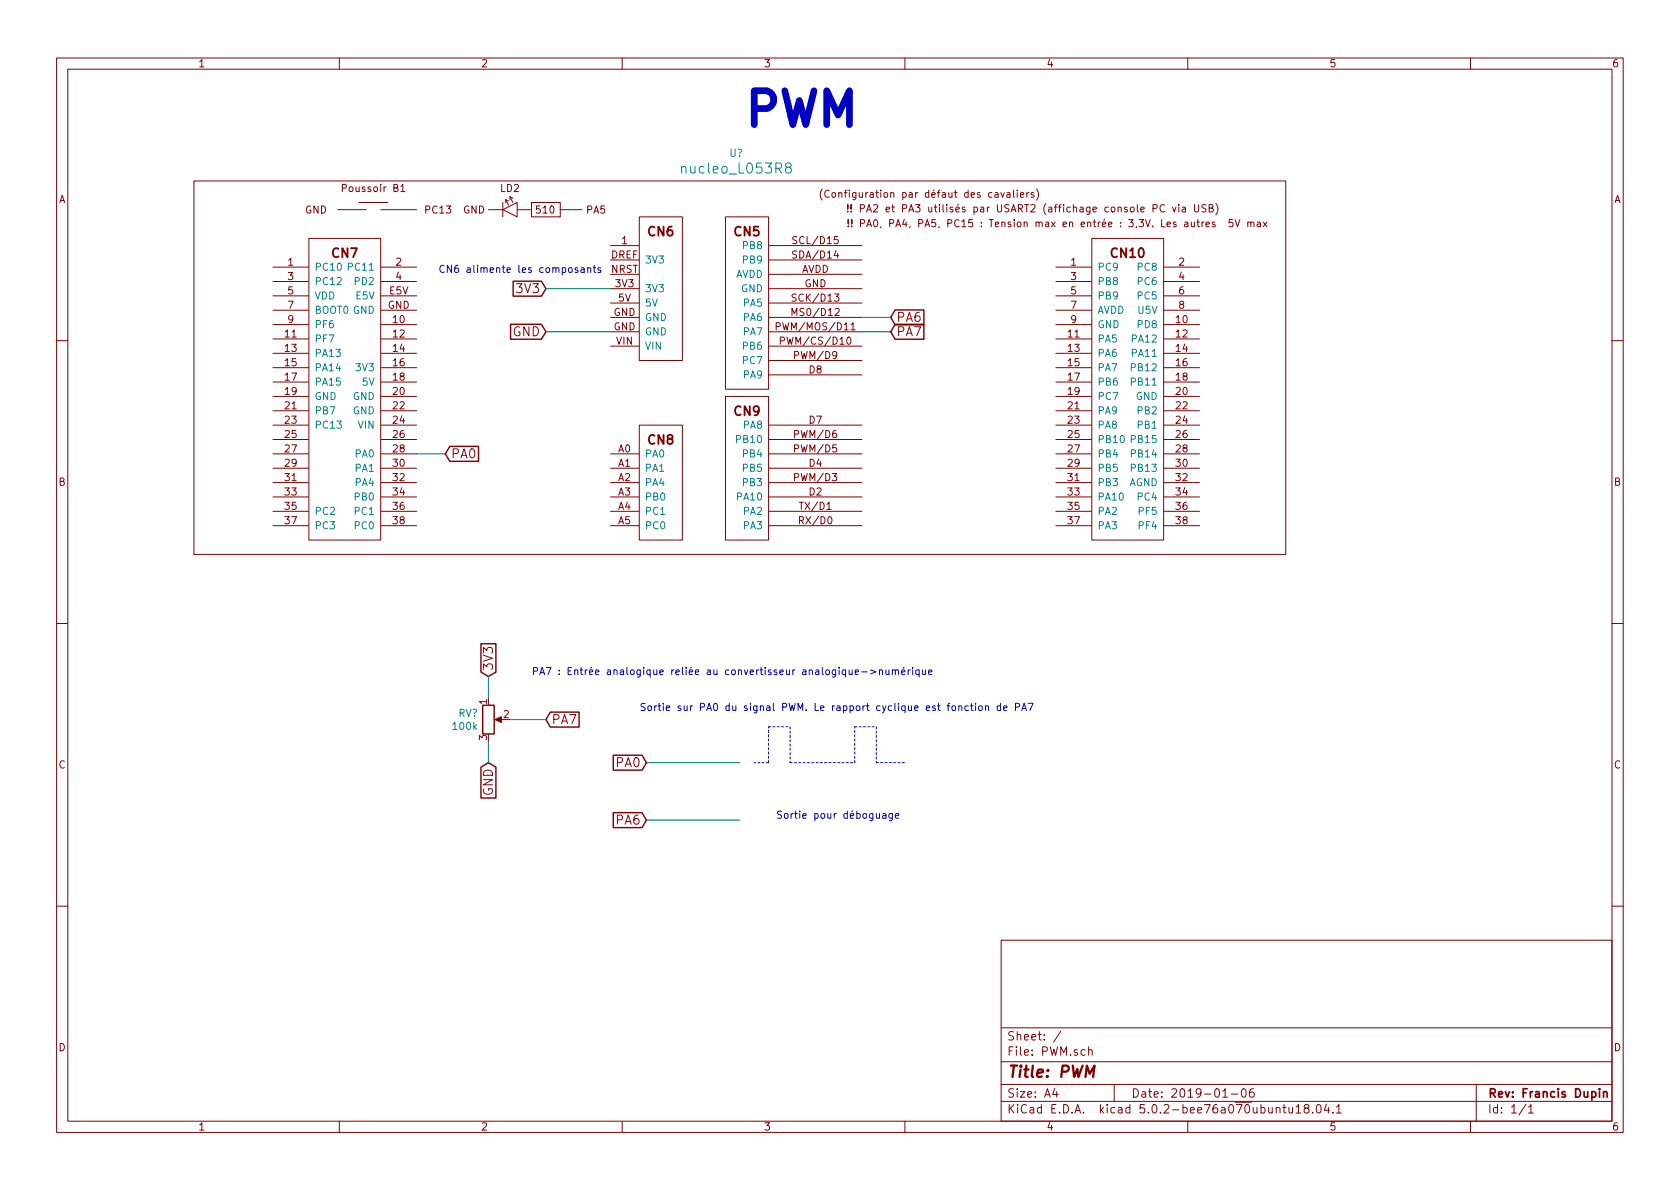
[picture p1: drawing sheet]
<svg xmlns="http://www.w3.org/2000/svg" width="297mm" height="210mm" viewBox="0 0 297 210" stroke-linecap="round" stroke-linejoin="round" font-family="sans-serif">
<g fill="none" stroke="#840000" stroke-width=".18">
<path d="M10 10.3h277v189.9h-277zM12 12.2h273v186.1h-273zM60 10.3v1.9M110 10.3v1.9M160 10.3v1.9M210 10.3v1.9M260 10.3v1.9M34.3 32h193v66h-193zM59.7 37.1h5.1M63.5 35.8h5.1M67.3 37.1h6.4M70.9 33l.3-.4v1.3"/>
<path d="M70.9 33.9h.7M86.4 37.1h2.5M88.9 37.1l2.5-1.3v2.5zM88.9 35.8v2.5M89.4 35.3v.5M89.4 35.3l.5 1M89.4 35.3l.5 .3M90.2 34.8v.5M90.2 34.8l.5 1M90.2 34.8l.5 .2M91.4 37.1h2.6M94 35.8h5.1v2.5h-5.1z"/>
<path d="M99.1 37.1h3.8M113 38.3h7.6v25.4h-7.6zM128.3 38.3h7.6v30.5h-7.6zM145.4 33.4a1.47 1.47 0 0 0 0 2M146.6 33.8a.6 .6 0 0 0-.8 .4 .6 .6 0 0 0 .6 .7l.2-.1M147.2 34.1h.3l.3 .2v.4l-.3 .2-.3-.1-.1-.1zM149.9 37.4v.1M149.9 36.2v.8M150 40v.1M150 38.8v.8M150.5 37.4v.1M150.5 36.2v.8"/>
<path d="M150.6 40v.1M150.6 38.8v.8M152.1 36.8h.6l.2-.2-.1-.3-.7-.1v1.3M152.1 39.5l.7-.1v-.4l-.1-.2h-.6v1.3M153.2 37.5l.4-1.3 .5 1.3M153.3 37.1h.6M153.4 39.7h.6M154.6 39l.2-.2a.67 .67 0 0 1 .4 .7 .67 .67 0 0 1-.4 .6l-.3-.2v-.3zM179.2 33.6v1.1l.2 .2M179.9 33.6v.2M179.9 34.1v.8M180.4 34.5l.6-.1-.1-.3h-.3l-.2 .1 .1 .6h.4"/>
<path d="M181.6 34.1v.8M181.9 34.1l-.3 .2M182.8 34.1h-.3l-.2 .1v.2l.5 .1v.3h-.5M183.3 33.4a1.47 1.47 0 0 1 0 2M208.4 36.2v.1M208.4 36.6v.9M209 36.7h.5l.1 .8M209.6 36.9l-.4 .1-.2 .2 .2 .3 .4-.1M211.2 36.2v1l.3 .3h.2l.2-.3v-1M213.2 36.2h-.4l-.3 .2 .1 .3 .6 .3v.4l-.2 .1-.5-.1M213.8 36.8l.6-.1 .1-.3-.1-.2h-.6v1.3h.5l.2-.3a.33 .33 0 0 0-.3-.4M215 36a1.46 1.46 0 0 1 0 2"/>
<path d="M218 38.8h-.7v.6l.2-.1 .4 .1 .1 .6-.2 .1-.5-.1M218.4 38.8l.4 1.3 .4-1.3M220.6 39.4l.2-.1h.3l.1 .8M220.6 39.3v.8M221.2 39.4l.1-.1h.3l.1 .8M222.3 39.3h.5l.1 .8M222.9 39.6h-.5l-.2 .2 .1 .3h.6M223.3 39.3l.7 .8M224 39.3l-.7 .8M48.3 47.2h6.3M48.3 57.4h6.3M48.3 59.9h6.3"/>
<path d="M48.3 49.8h6.3M48.3 52.3h6.3M48.3 54.9h6.3M54.6 42.2h12.7v53.3h-12.7zM67.4 47.2h6.3M67.4 57.4h6.3M67.4 59.9h6.3M67.4 49.8h6.3M67.4 52.3h6.3M67.4 54.9h6.3M107.9 43.4h5.1M107.9 51h5.1"/>
<path d="M107.9 53.6h5.1M107.9 48.5h5.1M107.9 46h5.1M107.9 58.7h5.1M107.9 56.1h5.1M136 43.4h16.4M136 51h16.4M136 53.6h16.4M136 48.5h16.4M136 46h16.4M136 58.7h16.4M136 56.1h16.4"/>
<path d="M137.2 57.7h.6l.1-.5-.2-.1h-.5v1.2M149.8 59.7l.2-.1a.67 .67 0 0 1 .5 .6 .67 .67 0 0 1-.5 .7l-.3-.5zM150.5 57.4l.3-.3v1.2M150.5 58.3h.7M153.2 40.1l.5-1.3 .4 1.3M186.7 47.2h6.3M186.7 57.4h6.3M186.7 59.9h6.3M186.7 49.8h6.3M186.7 52.3h6.3M186.7 54.9h6.3M193 42.2h12.7v53.3h-12.7z"/>
<path d="M205.8 47.2h6.3M205.8 57.4h6.3M205.8 59.9h6.3M205.8 49.8h6.3M205.8 52.3h6.3M205.8 54.9h6.3M10 60.2h2M48.3 62.5h6.3M48.3 65h6.3M48.3 67.6h6.3M48.3 70.1h6.3M48.3 72.6h6.3"/>
<path d="M48.3 75.2h6.3M48.3 77.7h6.3M67.4 62.5h6.3M67.4 65h6.3M67.4 67.6h6.3M67.4 70.1h6.3M67.4 72.6h6.3M67.4 75.2h6.3M67.4 77.7h6.3M107.9 61.2h5.1M113 75.2h7.6v20.3h-7.6zM128.3 70.1h7.6v25.4h-7.6z"/>
<path d="M136 75.2h16.4M136 77.7h16.4M136 66.3h16.4M136 61.2h16.4M136 63.7h16.4M138 60.3l.7-.1v-.5l-.2-.1h-.5v1.3M186.7 62.5h6.3M186.7 65h6.3M186.7 67.6h6.3M186.7 70.1h6.3M186.7 72.6h6.3M186.7 75.2h6.3"/>
<path d="M186.7 77.7h6.3M205.8 62.5h6.3M205.8 65h6.3M205.8 67.6h6.3M205.8 70.1h6.3M205.8 72.6h6.3M205.8 75.2h6.3M205.8 77.7h6.3M285 60.2h2M48.3 80.3h6.3M48.3 82.8h6.3M48.3 85.3h6.3"/>
<path d="M48.3 87.9h6.3M48.3 90.4h6.3M48.3 93h6.3M67.4 80.3h6.3M67.4 82.8h6.3M67.4 85.3h6.3M67.4 87.9h6.3M67.4 90.4h6.3M67.4 93h6.3M107.9 80.3h5.1M107.9 82.8h5.1M107.9 85.3h5.1"/>
<path d="M107.9 87.9h5.1M107.9 90.4h5.1M107.9 93h5.1M136 80.3h16.4M136 82.8h16.4M136 85.3h16.4M136 87.9h16.4M136 90.4h16.4M136 93h16.4M186.7 80.3h6.3M186.7 82.8h6.3M186.7 85.3h6.3"/>
<path d="M186.7 87.9h6.3M186.7 90.4h6.3M186.7 93h6.3M205.8 80.3h6.3M205.8 82.8h6.3M205.8 85.3h6.3M205.8 87.9h6.3M205.8 90.4h6.3M205.8 93h6.3M10 110.3h2M285 110.3h2M87.9 127.2h1"/>
<path d="M10 160.2h2M177 166.3h108v32h-108zM285 160.2h2M60 198.3v1.9M110 198.3v1.9M160 198.3v1.9M177 194.8h108M177 191.8h108M177 187.8h108M177 181.8h108M186.5 192.5l-.4 1h1M186.8 193v1"/>
<path d="M187.6 182.3l-1.3 2M192.5 185.7l.2-.1 .4 .1v.9M192.5 185.1v1.5M197 191.8v3M210 198.3v1.9M216.2 194h.8M217.7 193.5h1.1M219.6 192.7l.4-.2a.94 .94 0 0 1 0 1.5 .82 .82 0 0 1-.4-1.3zM221.6 192.5a.59 .59 0 0 0-.7 .7l.1 .7 .2 .1 .5-.1 .1-.5-.2-.2-.4-.1-.3 .3M226.8 195.8h.6M227 195.3v1.3l.4 .2M227.9 195.8v.9l.4 .1 .2-.1"/>
<path d="M228.5 195.8v1M229.2 195.8l.4-.5v1.5M229.2 196.8h.8M230.9 196l-.2-.2-.1-.2 .3-.3h.3l.2 .3v.2l-.7 .2a.48 .48 0 0 0 0 .7l.2 .1 .5-.1a.48 .48 0 0 0-.2-.7M232.1 196.7v.1M232.9 195.5l.3-.2a.94 .94 0 0 1 0 1.5l-.4-.3-.1-.6zM234.5 195.2l-.3 1.1h.9M234.9 195.8v1M235.7 196.7v.1M236.3 195.8l.4-.5v1.5M236.3 196.8h.9M260 198.3v1.9"/>
<path d="M261 191.8v6.5M269.8 195.2l-1.2 2M270.3 195.8l.4-.5v1.5M270.3 196.8h.8"/>
</g>
<path d="M282.8 192.5v.2M282.8 193v1M283.5 193.2l.2-.2 .4 .1v.9M283.5 193v1" fill="none" stroke="#840000" stroke-width=".3"/>
<path d="M191.9 190.4l.3-2 .5 1.5 .8-1.5-.2 2" fill="none" stroke="#840000" stroke-width=".41"/>
<path d="M90.3 57.3h5.4l.8 1.4-.8 1.3h-5.4zM90.7 49.7h5l.8 1.3-.8 1.4h-5zM158.3 57.3h5v2.7h-5l-.8-1.3zM158.3 54.8h5v2.6h-5l-.8-1.3zM79.5 78.9h5.1v2.7h-5.1l-.8-1.3zM85 113.8h2.7v5l-1.3 .8-1.4-.8zM85 135.7l1.4-.8 1.3 .8v5.4h-2.7zM85.3 124.7h2.1v5.1h-2.1zM97.3 125.9h5.1v2.7h-5.1l-.8-1.4zM108.4 133.5h5.1l.8 1.4-.8 1.3h-5.1zM108.4 143.7h5.1l.8 1.3-.8 1.3h-5.1z" fill="none" stroke="#840000" stroke-width=".25"/>
<g fill="none" stroke="#0000c2" stroke-width=".18">
<path d="M102.2 47.4l-.3-.1-.2 .2v.2l.5 .1v.3h-.5M102.7 47.4h.5l.1 .8M103.3 47.6l-.4 .1-.2 .2v.2h.6M103.9 47.5l.2-.2 .3 .1v.8M103.9 47.3v.9M104.9 47.3h.5M105.1 46.9v1.1l.3 .2M106.2 47.4l-.3-.1-.2 .2 .1 .2 .4 .1v.3h-.5M151.2 118.9l.6-.1-.1-.3h-.3l-.2 .1 .1 .6h.4M152.3 118.8h1M153.9 118.5l1 .3-1 .4M155.5 118.6l.2-.1h.3v.8"/>
<path d="M155.5 118.5v.8M156.6 118.5l.1 .7 .3 .1 .2-.1M157.2 118.5v.8M157.8 118.6l.2-.1h.3v.8M157.8 118.5v.8M158.3 118.6l.2-.1h.3l.1 .8M159.4 118.9l.6-.1v-.3h-.4l-.2 .1 .1 .6h.5M159.8 118l-.1 .2M160.6 118.5v.8M160.9 118.5h-.2l-.1 .2M161.4 118v.2M161.4 118.5v.8"/>
<path d="M162.5 118.5h-.4l-.2 .2 .1 .5h.5M162.5 118.5v1.2M163.1 118.5l.1 .7 .3 .1 .2-.1M163.7 118.5v.8M164.2 118.9l.6-.1-.1-.3h-.3l-.2 .1 .1 .6h.4M169.5 124.9l.2-.1 .3 .1 .1 .7M169.5 124.8v.8M171.2 124.9l-.4-.1-.2 .2 .1 .6h.5M171.6 124.8h.5M171.8 124.4v1.1l.3 .1M172.5 124.4v.1M172.5 124.8v.8"/>
<path d="M173.1 124.9l.2-.1 .3 .1 .1 .5-.1 .2h-.3l-.2-.1zM174.2 124.9l.2-.1 .3 .1 .1 .7M174.2 124.8v.8M176.9 124.9l-.4-.1-.2 .2 .1 .6h.5M176.9 124.4v1.2M177.4 125.2l.7-.1-.1-.2-.4-.1-.2 .2 .1 .6h.5M179.6 125h.6l.1-.2-.1-.3-.2-.1h-.4v1.2M180.6 125.6l.5-1.2 .4 1.2M180.8 125.3h.6M181.8 124.4h.9l-.6 1.2M156.1 143.9h.5v.8M156.6 144.2h-.4l-.2 .2 .1 .2h.5"/>
<path d="M157.8 143.9l-.1 1.1-.1 .1h-.3M157.8 143.9h-.4l-.2 .2 .1 .5h.5M158.3 144.3l.6-.1v-.3h-.4l-.2 .1 .1 .6h.5"/>
</g>
<path d="M139.2 29.6l-.2-.2v-.4l.2-.2h.4l.2 .2v.4l-.8 .4v.6a.61 .61 0 0 0 .8 0l.1-.5-.3-.3" fill="none" stroke="#008484" stroke-width=".18"/>
<path d="M96.5 58.7h11.4M96.5 51h11.4M152.4 58.7h5.1M152.4 56.1h5.1M73.7 80.3h5M86.4 119.6v3.8M86.4 131.1v3.8M90.2 127.2h6.3M114.3 134.9h16.5M114.3 145h16.5" fill="none" stroke="#008400" stroke-width=".18"/>
<path d="M87.5 127.2l1.1-.5v1.1z" fill="#840000" stroke="#840000" stroke-width=".18"/>
<path d="M135.9 134.9v-6.4M135.9 128.5h3.8M135.9 134.9h-2.6M139.7 128.5v6.4M139.7 134.9h11.4M151.1 134.9v-6.4M151.1 128.5h3.8M154.9 128.5v6.4M154.9 134.9h5.1" fill="none" stroke="#0000c2" stroke-width=".18" stroke-dasharray=".4 .4"/>
<text font-size="8.3" fill="#0000c2" x="132" y="22.3">PWM</text>
<text font-size="2.8" fill="#840000" x="178" y="190.5">Title: PWM</text>
<text font-size="2.5" fill="#008484" x="121.1" y="30.7">nucleo_L053R8</text>
<g font-size="2.2" fill="#840000">
<text x="114.6" y="41.8">CN6</text>
<text x="129.9" y="41.8">CN5</text>
<text x="58.8" y="45.6">CN7</text>
<text x="196.5" y="45.6">CN10</text>
<text x="91.6" y="51.8">3V3</text>
<text x="90.6" y="59.5">GND</text>
<text x="158.4" y="59.5">PA7</text>
<text x="158.4" y="56.9">PA6</text>
<text x="129.9" y="73.5">CN9</text>
<text x="79.7" y="81">PA0</text>
<text x="114.6" y="78.6">CN8</text>
<text x="87.1" y="118.7" transform="rotate(-90 87.1 118.7)">3V3</text>
<text x="97.5" y="128">PA7</text>
<text x="109" y="135.7">PA0</text>
<text x="87.1" y="140.8" transform="rotate(-90 87.1 140.8)">GND</text>
<text x="109" y="145.8">PA6</text>
</g>
<g font-size="2.1" fill="#840000">
<text x="178" y="184">Sheet: /</text>
<text x="178" y="186.7">File: PWM.sch</text>
<text x="178" y="196.9">KiCad E.D.A. kicad 5.0.2-bee76a070ubuntu18.04.1</text>
<text x="178" y="194.1">Size: A4</text>
<text x="200" y="194.1">Date: 2019-01-06</text>
<text x="263" y="194.1">Rev: Francis Dupin</text>
<text x="263" y="196.9">Id: 1/1</text>
</g>
<g font-size="1.8" fill="#840000">
<text x="35" y="11.9">1</text>
<text x="85" y="11.9">2</text>
<text x="135" y="11.9">3</text>
<text x="185" y="11.9">4</text>
<text x="235" y="11.9">5</text>
<text x="285" y="11.9">6</text>
<text x="10.4" y="35.9">A</text>
<text x="60.9" y="34">Poussoir B1</text>
<text x="88.5" y="34">LD2</text>
<text x="147.6" y="35">(Configuration par défaut des cavaliers)</text>
<text x="285.4" y="35.9">A</text>
<text x="53.9" y="37.8">GND</text>
<text x="75.3" y="37.8">PC13</text>
<text x="81.9" y="37.8">GND</text>
<text x="94.9" y="37.8">510</text>
<text x="103.7" y="37.8">PA5</text>
<text x="154.5" y="37.5">!! PA2 et PA3 utilisés par USART2 (affichage console PC via USB)</text>
<text x="155.8" y="40.2">!! PA0, PA4, PA5, PC15 : Tension max en entrée : 3,3V. Les autres 5V max</text>
<text x="50.9" y="47">1</text>
<text x="70" y="47">2</text>
<text x="108" y="45.7">DREF</text>
<text x="110" y="43.2">1</text>
<text x="140.5" y="45.7">SDA/D14</text>
<text x="140.6" y="43.2">SCL/D15</text>
<text x="189.4" y="47">1</text>
<text x="208.5" y="47">2</text>
<text x="50.9" y="49.5">3</text>
<text x="50.9" y="52.1">5</text>
<text x="68.8" y="52.1">E5V</text>
<text x="70" y="49.5">4</text>
<text x="108" y="48.3">NRST</text>
<text x="108.9" y="50.8">3V3</text>
<text x="109.4" y="53.3">5V</text>
<text x="140.5" y="53.3">SCK/D13</text>
<text x="141.7" y="48.3">AVDD</text>
<text x="142.2" y="50.8">GND</text>
<text x="189.4" y="49.5">3</text>
<text x="189.4" y="52.1">5</text>
<text x="208.5" y="49.5">4</text>
<text x="208.5" y="52.1">6</text>
<text x="50.4" y="59.7">11</text>
<text x="50.9" y="54.6">7</text>
<text x="50.9" y="57.1">9</text>
<text x="68.6" y="54.6">GND</text>
<text x="69.5" y="57.1">10</text>
<text x="69.5" y="59.7">12</text>
<text x="108.5" y="58.4">GND</text>
<text x="108.5" y="55.9">GND</text>
<text x="137.9" y="58.4">PWM/MOS/D11</text>
<text x="140.5" y="55.9">MS0/D12</text>
<text x="188.9" y="59.7">11</text>
<text x="189.4" y="54.6">7</text>
<text x="189.4" y="57.1">9</text>
<text x="208" y="57.1">10</text>
<text x="208" y="59.7">12</text>
<text x="208.5" y="54.6">8</text>
<text x="50.4" y="62.2">13</text>
<text x="50.4" y="64.8">15</text>
<text x="69.5" y="62.2">14</text>
<text x="69.5" y="64.8">16</text>
<text x="109" y="61">VIN</text>
<text x="138.7" y="61">PWM/CS/D10</text>
<text x="140.7" y="63.5">PWM/D9</text>
<text x="188.9" y="62.2">13</text>
<text x="188.9" y="64.8">15</text>
<text x="208" y="62.2">14</text>
<text x="208" y="64.8">16</text>
<text x="50.4" y="67.3">17</text>
<text x="50.4" y="69.8">19</text>
<text x="69.5" y="67.3">18</text>
<text x="69.5" y="69.8">20</text>
<text x="143.1" y="66">D8</text>
<text x="188.9" y="67.3">17</text>
<text x="188.9" y="69.8">19</text>
<text x="208" y="67.3">18</text>
<text x="208" y="69.8">20</text>
<text x="50.4" y="72.4">21</text>
<text x="50.4" y="74.9">23</text>
<text x="50.4" y="77.5">25</text>
<text x="69.5" y="72.4">22</text>
<text x="69.5" y="74.9">24</text>
<text x="69.5" y="77.5">26</text>
<text x="140.7" y="77.5">PWM/D6</text>
<text x="143.1" y="74.9">D7</text>
<text x="188.9" y="72.4">21</text>
<text x="188.9" y="74.9">23</text>
<text x="188.9" y="77.5">25</text>
<text x="208" y="72.4">22</text>
<text x="208" y="74.9">24</text>
<text x="208" y="77.5">26</text>
<text x="50.4" y="80">27</text>
<text x="50.4" y="82.5">29</text>
<text x="69.5" y="80">28</text>
<text x="69.5" y="82.5">30</text>
<text x="109.3" y="80">A0</text>
<text x="109.3" y="82.5">A1</text>
<text x="140.7" y="80">PWM/D5</text>
<text x="143.1" y="82.5">D4</text>
<text x="188.9" y="80">27</text>
<text x="188.9" y="82.5">29</text>
<text x="208" y="80">28</text>
<text x="208" y="82.5">30</text>
<text x="10.4" y="85.9">B</text>
<text x="50.4" y="85.1">31</text>
<text x="50.4" y="87.6">33</text>
<text x="69.5" y="85.1">32</text>
<text x="69.5" y="87.6">34</text>
<text x="109.3" y="85.1">A2</text>
<text x="109.3" y="87.6">A3</text>
<text x="140.7" y="85.1">PWM/D3</text>
<text x="143.1" y="87.6">D2</text>
<text x="188.9" y="85.1">31</text>
<text x="188.9" y="87.6">33</text>
<text x="208" y="85.1">32</text>
<text x="208" y="87.6">34</text>
<text x="285.4" y="85.9">B</text>
<text x="50.4" y="90.2">35</text>
<text x="50.4" y="92.7">37</text>
<text x="69.5" y="90.2">36</text>
<text x="69.5" y="92.7">38</text>
<text x="109.3" y="90.2">A4</text>
<text x="109.3" y="92.7">A5</text>
<text x="141.6" y="92.7">RX/D0</text>
<text x="141.7" y="90.2">TX/D1</text>
<text x="188.9" y="90.2">35</text>
<text x="188.9" y="92.7">37</text>
<text x="208" y="90.2">36</text>
<text x="208" y="92.7">38</text>
<text x="86.1" y="124.6" transform="rotate(-90 86.1 124.6)">1</text>
<text x="86.1" y="130.9" transform="rotate(-90 86.1 130.9)">3</text>
<text x="89.1" y="127">2</text>
<text x="10.4" y="135.9">C</text>
<text x="285.4" y="135.9">C</text>
<text x="10.4" y="185.9">D</text>
<text x="285.4" y="185.9">D</text>
<text x="35" y="199.9">1</text>
<text x="85" y="199.9">2</text>
<text x="135" y="199.9">3</text>
<text x="185" y="199.9">4</text>
<text x="235" y="199.9">5</text>
<text x="285" y="199.9">6</text>
</g>
<g font-size="1.8" fill="#008484">
<text x="129" y="27.7">U?</text>
<text x="55.6" y="47.9">PC10</text>
<text x="61.9" y="47.9">PC11</text>
<text x="114" y="46.6">3V3</text>
<text x="131.5" y="44.1">PB8</text>
<text x="131.5" y="46.6">PB9</text>
<text x="194" y="47.9">PC9</text>
<text x="201.3" y="47.9">PC8</text>
<text x="55.6" y="50.4">PC12</text>
<text x="55.6" y="53">VDD</text>
<text x="62.9" y="50.4">PD2</text>
<text x="63" y="53">E5V</text>
<text x="114" y="51.7">3V3</text>
<text x="130" y="49.1">AVDD</text>
<text x="131" y="51.7">GND</text>
<text x="194" y="50.4">PB8</text>
<text x="194" y="53">PB9</text>
<text x="201.3" y="50.4">PC6</text>
<text x="201.3" y="53">PC5</text>
<text x="55.6" y="55.5">BOOT0 GND</text>
<text x="55.6" y="58">PF6</text>
<text x="114" y="54.2">5V</text>
<text x="114" y="59.3">GND</text>
<text x="114" y="56.8">GND</text>
<text x="131.5" y="56.8">PA6</text>
<text x="131.5" y="59.3">PA7</text>
<text x="131.5" y="54.2">PA5</text>
<text x="194" y="55.5">AVDD</text>
<text x="194" y="58">GND</text>
<text x="201.3" y="58">PD8</text>
<text x="201.3" y="55.5">U5V</text>
<text x="55.6" y="60.6">PF7</text>
<text x="55.6" y="63.1">PA13</text>
<text x="55.6" y="65.7">PA14</text>
<text x="63.2" y="65.7">3V3</text>
<text x="114" y="61.8">VIN</text>
<text x="131.5" y="61.8">PB6</text>
<text x="131.5" y="64.4">PC7</text>
<text x="194" y="60.6">PA5</text>
<text x="194" y="63.1">PA6</text>
<text x="194" y="65.7">PA7</text>
<text x="200.4" y="60.6">PA12</text>
<text x="200.4" y="63.1">PA11</text>
<text x="200.4" y="65.7">PB12</text>
<text x="55.6" y="68.2">PA15</text>
<text x="55.6" y="70.7">GND</text>
<text x="62.4" y="70.7">GND</text>
<text x="64.2" y="68.2">5V</text>
<text x="131.5" y="66.9">PA9</text>
<text x="194" y="68.2">PB6</text>
<text x="194" y="70.7">PC7</text>
<text x="200.4" y="68.2">PB11</text>
<text x="200.8" y="70.7">GND</text>
<text x="55.6" y="73.3">PB7</text>
<text x="55.6" y="75.8">PC13</text>
<text x="62.4" y="73.3">GND</text>
<text x="63.4" y="75.8">VIN</text>
<text x="131.5" y="75.8">PA8</text>
<text x="194" y="73.3">PA9</text>
<text x="194" y="75.8">PA8</text>
<text x="201.3" y="73.3">PB2</text>
<text x="201.3" y="75.8">PB1</text>
<text x="62.9" y="80.9">PA0</text>
<text x="62.9" y="83.4">PA1</text>
<text x="114" y="80.9">PA0</text>
<text x="114" y="83.4">PA1</text>
<text x="130.6" y="78.4">PB10</text>
<text x="131.5" y="83.4">PB5</text>
<text x="131.5" y="80.9">PB4</text>
<text x="194" y="78.4">PB10</text>
<text x="194" y="80.9">PB4</text>
<text x="194" y="83.4">PB5</text>
<text x="200.4" y="78.4">PB15</text>
<text x="200.4" y="80.9">PB14</text>
<text x="200.4" y="83.4">PB13</text>
<text x="62.9" y="86">PA4</text>
<text x="62.9" y="88.5">PB0</text>
<text x="114" y="86">PA4</text>
<text x="114" y="88.5">PB0</text>
<text x="130.6" y="88.5">PA10</text>
<text x="131.5" y="86">PB3</text>
<text x="194" y="86">PB3</text>
<text x="194" y="88.5">PA10</text>
<text x="199.6" y="86">AGND</text>
<text x="201.3" y="88.5">PC4</text>
<text x="55.6" y="91.1">PC2</text>
<text x="55.6" y="93.6">PC3</text>
<text x="62.9" y="91.1">PC1</text>
<text x="62.9" y="93.6">PC0</text>
<text x="114" y="91.1">PC1</text>
<text x="114" y="93.6">PC0</text>
<text x="131.5" y="93.6">PA3</text>
<text x="131.5" y="91.1">PA2</text>
<text x="194" y="91.1">PA2</text>
<text x="194" y="93.6">PA3</text>
<text x="201.5" y="91.1">PF5</text>
<text x="201.5" y="93.6">PF4</text>
<text x="80.2" y="129.1">100k</text>
<text x="81" y="126.8">RV?</text>
</g>
<g font-size="1.8" fill="#0000c2">
<text x="77.5" y="48.3">CN6 alimente les composants</text>
<text x="94" y="119.4">PA7 : Entrée analogique reliée au convertisseur analogique-&gt;numérique</text>
<text x="113" y="125.7">Sortie sur PA0 du signal PWM. Le rapport cyclique est fonction de PA7</text>
<text x="137.2" y="144.8">Sortie pour déboguage</text>
</g>
</svg>
